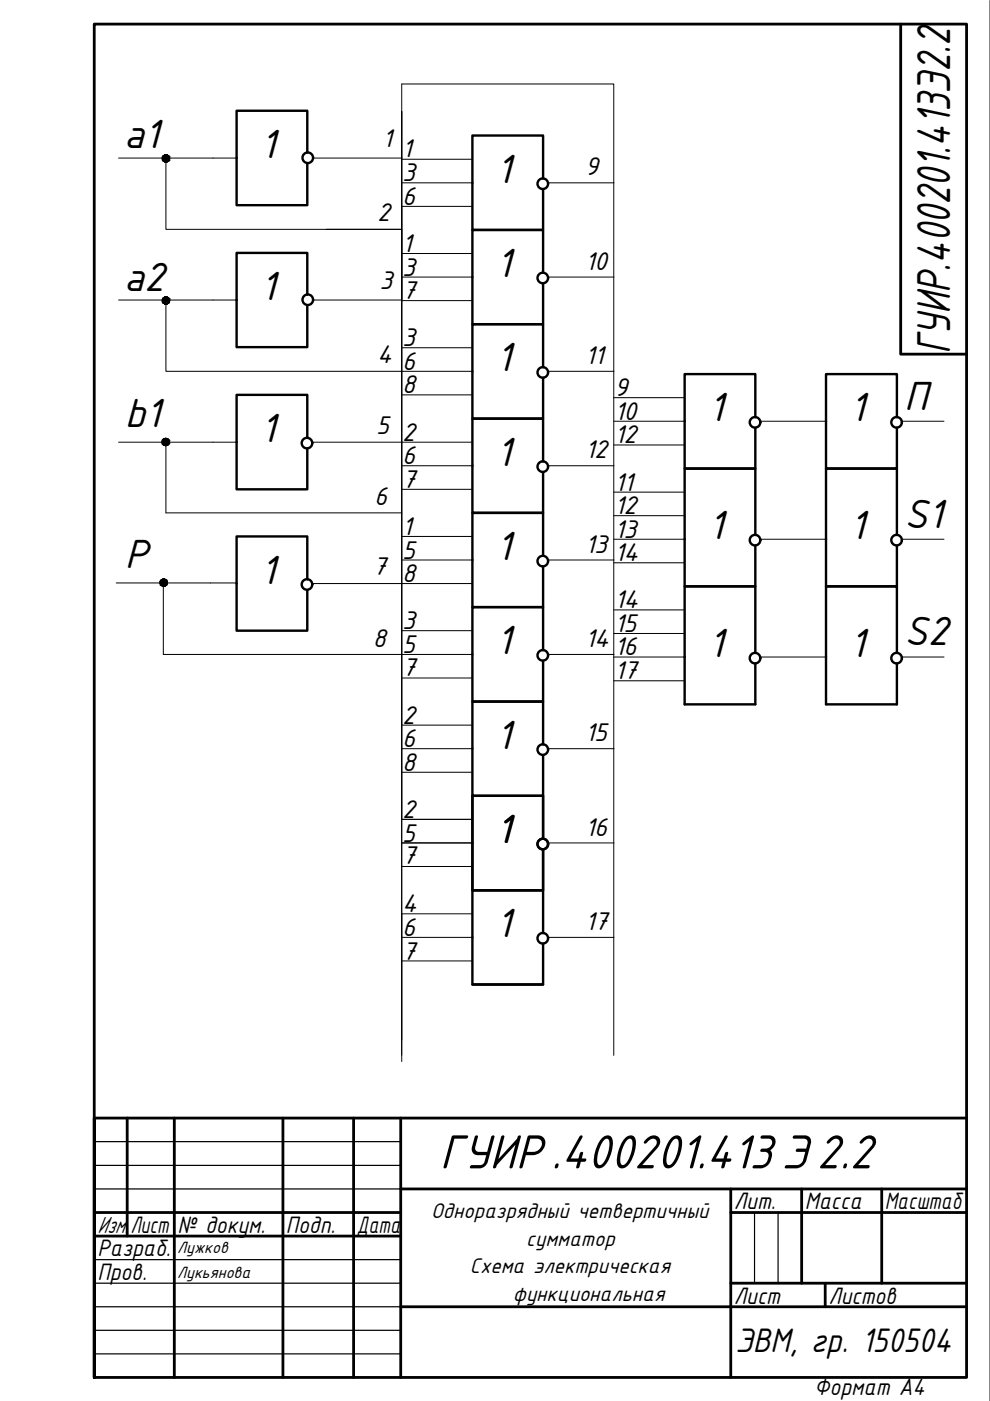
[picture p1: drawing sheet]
<svg xmlns="http://www.w3.org/2000/svg" width="210mm" height="297mm" viewBox="0 0 210 297" stroke-linecap="round" stroke-linejoin="round" font-family="sans-serif">
<!-- layer: 0 -->
<g fill="none" stroke="#000" stroke-width=".59">
<path d="M191 5.1v70h13.9M27 237.1v25M37 237.1v54.9M60 237.1v54.9M75 237.1v54.9M85 237.1v54.9M204.9 237.1h-184.9v54.9h184.9v-286.9h-184.9v286.9M20 257.1h65M85 252.1h119.9M154.9 257.1h50M154.9 252.1v39.9M170 252.1v20"/>
<path d="M186.9 252.1v20M20 262.1h65M85 277.1h119.9M154.9 272.1h50M175 272.1v5"/>
</g>
<path d="M209.9 .1v296.9M20 242h65M20 247.1h65M20 252.1h65M154.9 252.1v5M160 257.1v15M165 257.1v15M20 267.1h65M20 272.1h65M20 277.1h65M20 282.1h65M20 287h65" fill="none" stroke="#000" stroke-width=".25"/>
<g fill="none" stroke="#000" stroke-width=".21">
<path d="M25.1 33.5h25.1M35.2 33.5v15.1h50M66.3 33.5h18.9M85.2 33.6v-10v40M85.2 38.8h15M85.2 33.8h15M116.2 38.8h14M69.2 48.6h16v15M85.2 43.6v130M85.2 43.8h15M85.2 58.7h15M85.2 53.7h15"/>
<path d="M116.2 58.7h14M25.1 63.6h25.1M35.2 63.6v15.1h65M66.3 63.6h18.9M85.2 63.7h15M85.2 73.7h15M116.2 78.7h14M25.1 93.8h25.1M35.2 93.8v14.9h50M66.2 93.8h34M85.2 83.7h15M85.2 98.7h15"/>
<path d="M116.2 98.7h14M130.1 89.3h15.1M130.1 94.3h15.1M130.1 84.3h15.1M161.2 89.3h13.9M191.2 89.3h9M85.2 103.7h15M85.2 118.7h15M85.2 113.7h15M116.2 118.7h14M130.1 114.3h15.1M130.1 119.3h15.1"/>
<path d="M130.1 109.3h15.1M130.1 104.3h15.1M161.2 114.3h13.9M191.2 114.3h9M24.6 123.6h25.6M34.6 123.6v15.2h65.6M66.2 123.7h34M85.2 133.7h15M116.2 138.8h14M130.1 139.3h15.1M130.1 134.3h15.1M130.1 129.3h15.1"/>
<path d="M161.2 139.3h13.9M191.2 139.3h9M85.2 143.7h15M85.2 158.7h15M85.2 153.7h15M116.2 158.7h14M130.1 144.3h15.1M85.2 163.7h15M85.2 178.7h15M85.2 173.7h15M116.2 178.7h14M85.2 183.7h15"/>
<path d="M85.2 198.7h15M100.2 193.7h-15v30M116.2 198.7h14M85.2 203.7h15M130.1 223.8v-206h-44.9v207.3"/>
</g>
<g fill="none" stroke="#000" stroke-width=".51">
<path d="M65.2 32.3v-8.8h-15v20h15v-8.9M115.1 37.9v-9.2h-14.9v20.1h14.9v-8.7M115.1 57.9v-9.1h-14.9v19.9h14.9v-8.6M65.2 62.5v-8.9h-15v20h15v-8.9M115.1 77.9v-9.2h-14.9v20.1h14.9v-8.7M65.2 92.9v-9.2h-15v20h15v-8.6M115.1 97.9v-9.1h-14.9v19.9h14.9v-8.6M160.1 88.5v-9.2h-14.9v20h14.9v-8.6M190.2 88.5v-9.2h-15.1v20h15.1v-8.6M115.1 117.8v-9.1h-14.9v20h14.9v-8.6M160.1 113.4v-14.1h-14.9v25h14.9v-8.6M190.2 113.4v-14.1h-15.1v25h15.1v-8.6"/>
<path d="M65.2 122.8v-9.1h-15v20h15v-8.6M115.1 137.9v-9.2h-14.9v20h14.9v-8.6M160.1 138.5v-14.2h-14.9v25h14.9v-8.6M190.2 138.5v-14.2h-15.1v25h15.1v-8.6M115.1 157.8v-9.1h-14.9v20h14.9v-8.6M100.2 178.7v10.1h14.9v-8.7M100.2 168.7v10M115.1 168.7v9.1v-9.1h-14.9v10M115.1 197.9v-9.1h-14.9v19.9h14.9v-8.6M100.2 208.7h14.9"/>
<circle cx="65.3" cy="33.5" r="1.12"/>
<circle cx="115.1" cy="39" r="1.12"/>
<circle cx="115.1" cy="58.9" r="1.12"/>
<circle cx="65.3" cy="63.5" r="1.12"/>
<circle cx="115.1" cy="79" r="1.12"/>
<circle cx="65.1" cy="93.9" r="1.12"/>
<circle cx="115.1" cy="98.9" r="1.12"/>
<circle cx="160.1" cy="89.5" r="1.12"/>
<circle cx="190.1" cy="89.5" r="1.12"/>
<circle cx="115.1" cy="119" r="1.12"/>
<circle cx="160.1" cy="114.5" r="1.12"/>
<circle cx="190.1" cy="114.5" r="1.12"/>
<circle cx="65.1" cy="123.9" r="1.12"/>
<circle cx="115.1" cy="138.9" r="1.12"/>
<circle cx="160.1" cy="139.5" r="1.12"/>
<circle cx="190.1" cy="139.5" r="1.12"/>
<circle cx="115.1" cy="158.9" r="1.12"/>
<circle cx="115.1" cy="178.9" r="1.12"/>
<circle cx="115.1" cy="198.9" r="1.12"/>
</g>
<g fill="#000" stroke="#000" stroke-width=".21">
<path d="M35 34.4h.4zM35.1 32.8h.2zM35 64.5h.4zM35.1 62.9h.2zM35 94.5h.3zM35.1 92.9h.1zM34.5 124.3h.4zM34.6 122.8h.2z"/>
<path d="M35 34.4h.3zM35.1 34.4h.2z"/>
<path d="M35.1 32.8h.3zM35 32.8h.4z"/>
<path d="M35 32.8l.4 .1zM34.9 32.9h.5z"/>
<path d="M34.9 32.9h.6zM34.9 32.9h.6z"/>
<path d="M34.9 34.3h.5zM34.9 34.3l.5 .1z"/>
<path d="M34.9 32.9h.7zM34.8 32.9h.8z"/>
<path d="M34.9 34.3h.6zM34.9 34.3h.5z"/>
<path d="M34.8 32.9l.8 .1zM34.8 32.9l.8 .1z"/>
<path d="M34.8 34.3h.8zM34.8 34.3h.7z"/>
<path d="M34.8 33h.9zM34.7 33h1z"/>
<path d="M34.8 34.2h.8zM34.8 34.2l.8 .1z"/>
<path d="M34.7 33h1zM34.7 33h1z"/>
<path d="M34.7 34.2h1zM34.7 34.2h.9z"/>
<path d="M34.6 33l1.2 .1zM34.6 33l1.2 .1z"/>
<path d="M34.6 34.1h1.1zM34.6 34.1l1.1 .1z"/>
<path d="M34.6 33.1l1.3 .1zM34.5 33.2h1.4z"/>
<path d="M34.6 34.1h1.2zM34.6 34.1h1.1z"/>
<path d="M34.5 33.2h1.4zM34.5 33.2h1.4z"/>
<path d="M34.5 33.2l1.4 .1zM34.5 33.2l1.4 .1z"/>
<path d="M34.5 33.9l1.4 .1zM34.5 33.9l1.4 .1z"/>
<path d="M34.5 34h1.4zM34.5 34l1.3 .1z"/>
<path d="M34.5 33.3l1.4 .1zM34.5 33.3l1.4 .1z"/>
<path d="M34.5 33.9h1.4zM34.5 33.9h1.4z"/>
<path d="M34.5 33.4h1.4zM34.5 33.4h1.4z"/>
<path d="M34.4 33.4l1.5 .1zM34.4 33.4l1.5 .1z"/>
<path d="M34.4 33.5l1.6 .1zM34.4 33.5l1.6 .1z"/>
<path d="M34.4 33.7h1.5zM34.4 33.7h1.5z"/>
<path d="M34.4 33.7l1.5 .1zM34.4 33.7l1.5 .1z"/>
<path d="M34.5 33.8h1.4zM34.5 33.8l1.4 .1z"/>
<path d="M34.4 33.6h1.6zM34.4 33.6l1.5 .1z"/>
<path d="M35 64.5h.3zM35.1 64.5h.2z"/>
<path d="M35.1 62.9l.3 .1zM35 63h.4z"/>
<path d="M35 63h.4zM34.9 63h.5z"/>
<path d="M34.9 63h.6zM34.9 63h.6z"/>
<path d="M34.9 64.5h.5zM34.9 64.5h.5z"/>
<path d="M34.9 63l.7 .1zM34.8 63.1h.8z"/>
<path d="M34.9 64.4h.6zM34.9 64.4l.5 .1z"/>
<path d="M34.8 63.1h.8zM34.8 63.1h.8z"/>
<path d="M34.8 64.4h.8zM34.8 64.4h.7z"/>
<path d="M34.8 63.1h.9zM34.8 63.1h.9h-1z"/>
<path d="M34.8 64.3h.8zM34.8 64.3l.8 .1z"/>
<path d="M34.7 63.1l1 .1zM34.7 63.1l1 .1z"/>
<path d="M34.7 64.3h1zM34.7 64.3h.9z"/>
<path d="M34.6 63.2h1.2zM34.6 63.2h1.2z"/>
<path d="M34.6 64.2h1.1zM34.6 64.2l1.1 .1z"/>
<path d="M34.6 63.2l1.3 .1zM34.5 63.3h1.4z"/>
<path d="M34.6 64.2h1.2zM34.6 64.2h1.1z"/>
<path d="M34.5 63.3l1.4 .1zM34.5 63.3l1.4 .1z"/>
<path d="M34.5 63.4h1.4zM34.5 63.4h1.4z"/>
<path d="M34.5 64.1h1.4zM34.5 64.1h1.4z"/>
<path d="M34.5 64.1h1.4zM34.5 64.1l1.3 .1z"/>
<path d="M34.5 63.4l1.4 .1zM34.5 63.4l1.4 .1z"/>
<path d="M34.5 64h1.4zM34.5 64l1.4 .1z"/>
<path d="M34.5 63.5l1.4 .1zM34.5 63.5l1.4 .1z"/>
<path d="M34.4 63.6l1.5 .1zM34.4 63.6l1.5 .1z"/>
<path d="M34.4 63.7h1.6zM34.4 63.7h1.6z"/>
<path d="M34.4 63.8l1.5 .1zM34.4 63.8l1.5 .1z"/>
<path d="M34.4 63.9h1.5zM34.4 63.9h1.5z"/>
<path d="M34.5 63.9h1.4zM34.5 63.9l1.4 .1z"/>
<path d="M34.4 63.7h1.6zM34.4 63.7l1.5 .1z"/>
<path d="M35 94.5h.2zM35.1 94.5h.1z"/>
<path d="M35.1 92.9h.2zM35 92.9h.3z"/>
<path d="M35 92.9l.4 .1zM34.9 93h.5z"/>
<path d="M34.9 93h.6zM34.8 93h.7z"/>
<path d="M34.9 94.4h.5zM34.9 94.4l.4 .1z"/>
<path d="M34.8 93h.7zM34.8 93h.7z"/>
<path d="M34.8 94.4h.7zM34.8 94.4h.6z"/>
<path d="M34.8 93l.8 .1zM34.8 93l.8 .1z"/>
<path d="M34.8 94.4h.7zM34.8 94.4h.7z"/>
<path d="M34.7 93.1h.9zM34.6 93.1h1z"/>
<path d="M34.7 94.3h.9zM34.7 94.3l.8 .1z"/>
<path d="M34.6 93.1l1.1 .1zM34.6 93.1l1.1 .1z"/>
<path d="M34.6 94.3h1zM34.6 94.3h1z"/>
<path d="M34.6 93.2h1.1zM34.6 93.2h1.1z"/>
<path d="M34.6 94.3h1.1zM34.6 94.3h1z"/>
<path d="M34.5 93.2l1.3 .1zM34.5 93.3h1.3z"/>
<path d="M34.5 94.2h1.2zM34.5 94.2l1.2 .1z"/>
<path d="M34.5 93.3l1.3 .1zM34.5 93.3l1.3 .1z"/>
<path d="M34.5 93.4h1.4zM34.5 93.4h1.4z"/>
<path d="M34.5 94.1h1.3zM34.5 94.1h1.3z"/>
<path d="M34.5 94.1h1.3zM34.5 94.1l1.2 .1z"/>
<path d="M34.4 93.4l1.5 .1zM34.4 93.4l1.5 .1z"/>
<path d="M34.4 94h1.5zM34.4 94l1.4 .1z"/>
<path d="M34.4 93.5l1.5 .1zM34.4 93.5l1.5 .1z"/>
<path d="M34.4 93.6h1.5zM34.4 93.6h1.5z"/>
<path d="M34.4 93.6l1.5 .1zM34.4 93.6l1.5 .1z"/>
<path d="M34.4 93.7l1.5 .1zM34.4 93.7l1.5 .1z"/>
<path d="M34.4 93.8l1.5 .1zM34.4 93.8l1.5 .1z"/>
<path d="M34.4 93.9h1.5zM34.4 93.9h1.5z"/>
<path d="M34.4 93.9h1.5zM34.4 93.9l1.5 .1z"/>
<path d="M34.5 124.3h.3zM34.6 124.3h.2z"/>
<path d="M34.6 122.8h.3zM34.6 122.8h.3z"/>
<path d="M34.5 122.8h.5zM34.5 122.8h.5z"/>
<path d="M34.5 122.8h.6zM34.5 122.8h.6z"/>
<path d="M34.5 124.3h.5zM34.5 124.3h.4z"/>
<path d="M34.4 122.8l.7 .1zM34.3 122.9h.8z"/>
<path d="M34.4 124.2h.7zM34.4 124.2l.6 .1z"/>
<path d="M34.3 122.9h.9zM34.3 122.9h.9z"/>
<path d="M34.3 124.2h.8zM34.3 124.2h.8z"/>
<path d="M34.3 122.9l.9 .1zM34.2 123h1z"/>
<path d="M34.3 124.1h.9zM34.3 124.1l.8 .1z"/>
<path d="M34.2 123h1.1zM34.2 123h1.1z"/>
<path d="M34.2 124.1h1zM34.2 124.1h1z"/>
<path d="M34.2 123h1.1zM34.2 123h1.1z"/>
<path d="M34.2 124.1h1.1zM34.2 124.1h1z"/>
<path d="M34.1 123l1.2 .1zM34.1 123l1.2 .1z"/>
<path d="M34.1 124h1.2zM34.1 124l1.2 .1z"/>
<path d="M34.1 123.1l1.3 .1zM34 123.2h1.4z"/>
<path d="M34.1 123.9h1.2zM34.1 123.9l1.2 .1z"/>
<path d="M34 123.2l1.4 .1zM34 123.2l1.4 .1z"/>
<path d="M34 123.9h1.4zM34 123.9h1.3z"/>
<path d="M34 123.3h1.4zM34 123.3h1.4z"/>
<path d="M34 123.3l1.5 .1zM34 123.3l1.5 .1z"/>
<path d="M34 123.8h1.4zM34 123.8h1.4z"/>
<path d="M34 123.8h1.4zM34 123.8l1.4 .1z"/>
<path d="M34 123.4l1.5 .1zM34 123.4l1.5 .1z"/>
<path d="M34 123.5h1.5zM34 123.5h1.5z"/>
<path d="M34 123.5l1.5 .1zM34 123.5l1.5 .1z"/>
<path d="M34 123.6l1.5 .1zM34 123.6l1.5 .1z"/>
<path d="M34 123.7h1.5zM34 123.7l1.4 .1z"/>
</g>
<text font-size="11.2" x="93.3" y="247.7">ГУИР .400201.413 Э 2.2</text>
<text font-size="10.9" x="201.5" y="75.1" transform="rotate(-90 201.5 75.1)">ГУИР.400201.413Э2.2</text>
<g font-size="9.3">
<text x="26.2" y="31.5">a1</text>
<text x="55.2" y="33.5">1</text>
<text x="105.2" y="38.8">1</text>
<text x="105.2" y="58.7">1</text>
<text x="26.2" y="61.6">a2</text>
<text x="55.2" y="63.6">1</text>
<text x="105.2" y="78.7">1</text>
<text x="150.2" y="89.3">1</text>
<text x="180.1" y="89.3">1</text>
<text x="191.7" y="86.9">П</text>
<text x="26.5" y="90.6">b1</text>
<text x="55.2" y="93.8">1</text>
<text x="105.2" y="98.7">1</text>
<text x="191.7" y="111.9">S1</text>
<text x="105.2" y="118.7">1</text>
<text x="150.2" y="114.3">1</text>
<text x="180.1" y="114.3">1</text>
<text x="26.5" y="120.5">P</text>
<text x="55.2" y="123.7">1</text>
<text x="191.7" y="136.8">S2</text>
<text x="105.2" y="138.8">1</text>
<text x="150.2" y="139.3">1</text>
<text x="180.1" y="139.3">1</text>
<text x="105.2" y="158.7">1</text>
<text x="105.2" y="178.7">1</text>
<text x="105.2" y="198.7">1</text>
</g>
<text font-size="7.8" x="155.9" y="286.7">ЭВМ, гр. 150504</text>
<g font-size="5.8">
<text x="81.1" y="31.2">1</text>
<text x="85.3" y="33.3">1</text>
<text x="85.3" y="38.4">3</text>
<text x="124" y="37.2">9</text>
<text x="80" y="46.8">2</text>
<text x="85.3" y="43.4">6</text>
<text x="85.3" y="53.5">1</text>
<text x="85.3" y="58.4">3</text>
<text x="124" y="57.2">10</text>
<text x="80.5" y="61.3">3</text>
<text x="85.3" y="63.4">7</text>
<text x="80" y="77">4</text>
<text x="85.3" y="73.4">3</text>
<text x="124" y="77.2">11</text>
<text x="85.3" y="78.4">6</text>
<text x="85.3" y="83.3">8</text>
<text x="130.3" y="84">9</text>
<text x="130.3" y="89">10</text>
<text x="79.8" y="92">5</text>
<text x="85.3" y="93.4">2</text>
<text x="130.3" y="94">12</text>
<text x="85.3" y="98.5">6</text>
<text x="124" y="97.2">12</text>
<text x="79.3" y="107">6</text>
<text x="85.3" y="103.4">7</text>
<text x="130.3" y="104">11</text>
<text x="85.3" y="113.4">1</text>
<text x="130.3" y="109">12</text>
<text x="130.3" y="114">13</text>
<text x="85.3" y="118.4">5</text>
<text x="124" y="117.2">13</text>
<text x="130.3" y="119">14</text>
<text x="79.1" y="122">7</text>
<text x="85.3" y="123.3">8</text>
<text x="130.3" y="129">14</text>
<text x="79.1" y="137.1">8</text>
<text x="85.3" y="133.4">3</text>
<text x="124" y="137.2">14</text>
<text x="130.3" y="134">15</text>
<text x="85.3" y="138.4">5</text>
<text x="85.3" y="143.4">7</text>
<text x="130.3" y="139">16</text>
<text x="130.3" y="144">17</text>
<text x="85.3" y="153.4">2</text>
<text x="85.3" y="158.4">6</text>
<text x="124" y="157.2">15</text>
<text x="85.3" y="163.4">8</text>
<text x="85.3" y="173.4">2</text>
<text x="85.3" y="178.4">5</text>
<text x="124" y="177.2">16</text>
<text x="85.3" y="183.3">7</text>
<text x="85.3" y="193.4">4</text>
<text x="124" y="197.2">17</text>
<text x="85.3" y="198.4">6</text>
<text x="85.3" y="203.4">7</text>
</g>
<g font-size="5.4">
<text x="155.6" y="256.4">Лит.</text>
<text x="170.6" y="256.4">Масса</text>
<text x="187.6" y="256.4">Масштаб</text>
<text x="20.7" y="261.4">Изм.</text>
<text x="27.6" y="261.4">Лист</text>
<text x="37.6" y="261.4">№ докум.</text>
<text x="60.6" y="261.4">Подп.</text>
<text x="75.6" y="261.4">Дата</text>
<text x="20.7" y="266.3">Разраб.</text>
<text x="20.7" y="271.3">Пров.</text>
<text x="155.6" y="276.4">Лист</text>
<text x="175.6" y="276.4">Листов</text>
<text x="172.6" y="295.9">Формат А4</text>
</g>
<g font-size="5">
<text x="91.4" y="258.3">Одноразрядный четвертичный</text>
<text x="99.6" y="270">Схема электрическая</text>
<text x="111.6" y="264.1">сумматор</text>
<text x="108.7" y="275.8">функциональная</text>
</g>
<g font-size="3.9">
<text x="37.5" y="265.7">Лужков</text>
<text x="37.5" y="270.9">Лукьянова</text>
</g>
</svg>
